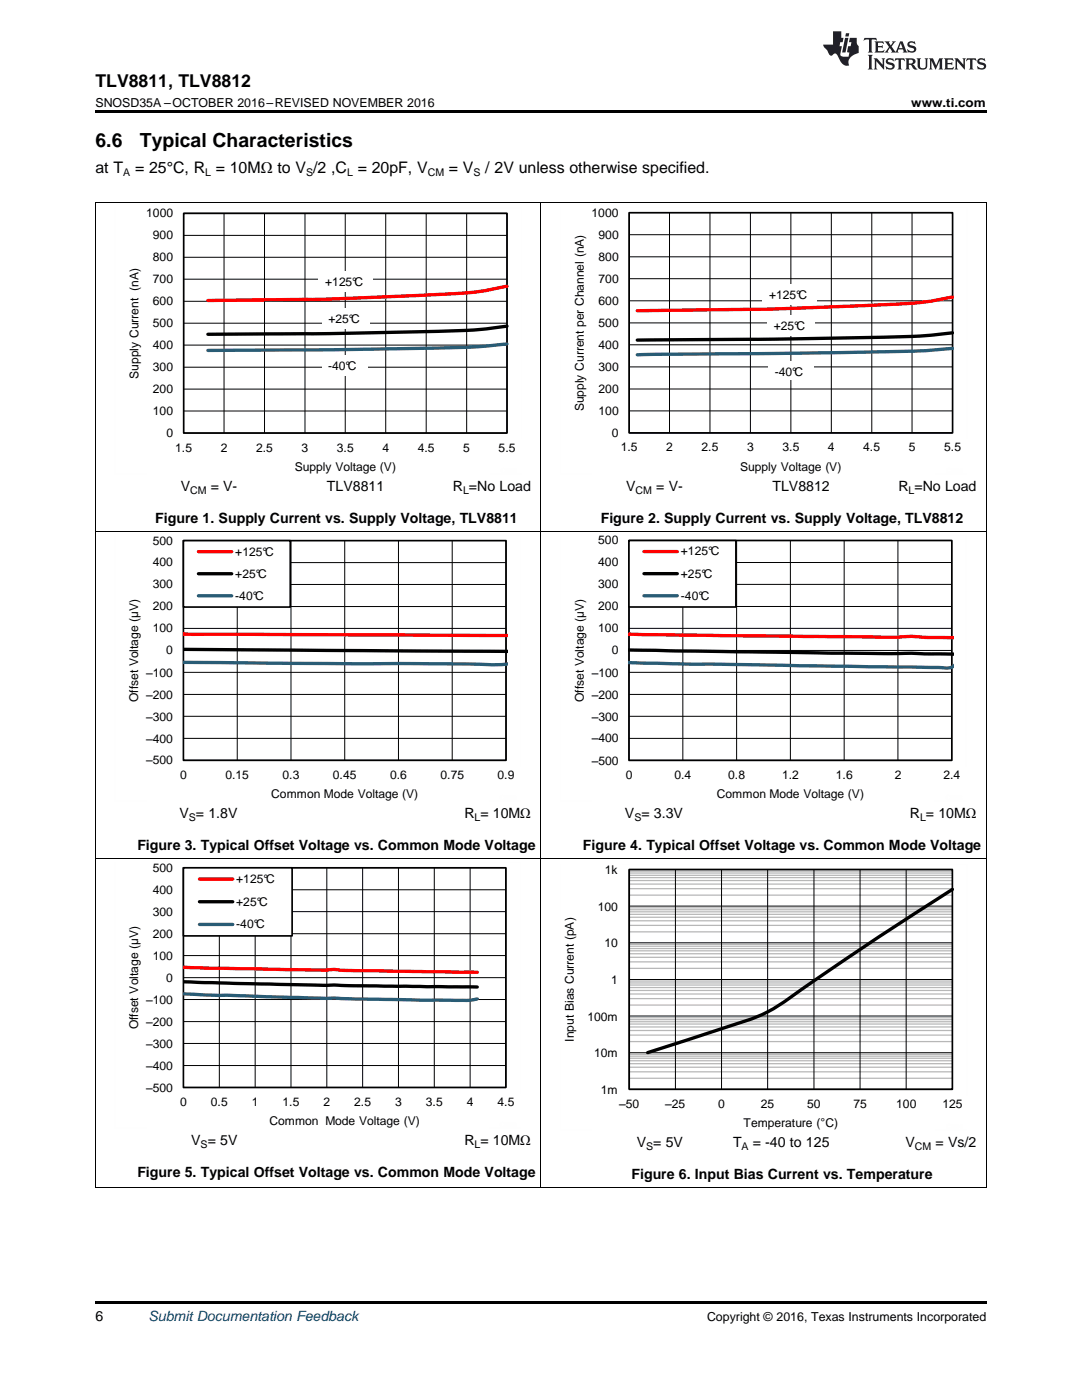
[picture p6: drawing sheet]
<svg xmlns="http://www.w3.org/2000/svg" width="216mm" height="279mm" viewBox="0 0 216 279" stroke-linecap="round" stroke-linejoin="round" font-family="sans-serif">
<path d="M19 259.7h177.8v.5h-177.8z" fill="#000"/>
<g fill="none" stroke="#000" stroke-width=".2">
<path d="M19.1 171.3v65.7M36.6 173.2h64.4v43.8h-64.4zM36.6 177.6h64.4M43.8 173.2v43.8M50.9 173.2v43.8M58.1 173.2v43.8M65.2 173.2v43.8M72.4 173.2v43.8M79.5 173.2v43.8M86.7 173.2v43.8M93.8 173.2v43.8M107.9 171.3v65.7"/>
<path d="M125.5 173.5h64.6v43.9h-64.6zM134.8 173.5v43.9M144 173.5v43.9M153.2 173.5v43.9M162.4 173.5v43.9M171.6 173.5v43.9M180.8 173.5v43.9M196.8 171.3v65.7M36.6 199.5h64.4M36.6 195.1h64.4M36.6 190.7h64.4M36.6 186.3h64.4"/>
<path d="M36.6 181.9h64.4M125.5 195.5h64.6M125.5 188.2h64.6M125.5 180.8h64.6M36.6 212.7h64.4M36.6 208.2h64.4M36.6 203.9h64.4M125.5 210.1h64.6M125.5 202.8h64.6M19 237h177.8"/>
</g>
<g fill="none" stroke="#b7b7b7" stroke-width=".25">
<path d="M125.6 178.6h64.4M125.6 177.4h64.4M125.6 176.4h64.4M125.6 175.7h64.4M125.6 175.1h64.4M125.6 174.7h64.4M125.6 174.2h64.4M125.6 173.9h64.4M125.6 199.3h64.4M125.6 198.4h64.4M125.6 197.7h64.4M125.6 197.1h64.4"/>
<path d="M125.6 196.6h64.4M125.6 196.2h64.4M125.6 195.8h64.4M125.6 193.3h64.4M125.6 192h64.4M125.6 191h64.4M125.6 190.3h64.4M125.6 189.8h64.4M125.6 189.3h64.4M125.6 188.8h64.4M125.6 188.5h64.4M125.6 186h64.4"/>
<path d="M125.6 184.7h64.4M125.6 183.8h64.4M125.6 183.1h64.4M125.6 182.5h64.4M125.6 182h64.4M125.6 181.6h64.4M125.6 181.2h64.4M125.6 215.2h64.4M125.6 213.9h64.4M125.6 213h64.4M125.6 212.3h64.4M125.6 211.7h64.4"/>
<path d="M125.6 211.2h64.4M125.6 210.8h64.4M125.6 210.4h64.4M125.6 207.9h64.4M125.6 206.6h64.4M125.6 205.7h64.4M125.6 205h64.4M125.6 204.4h64.4M125.6 203.9h64.4M125.6 203.5h64.4M125.6 203.1h64.4M125.6 200.6h64.4"/>
</g>
<path d="M36.6 173.2h64.3v43.8h-64.3zM125.6 173.5h64.4v43.9h-64.4z" fill="none" stroke="#000" stroke-width=".33"/>
<path d="M190 177.5l-15.8 10.3-14.6 9.9a35.9 35.9 0 0 1-14.5 7.2l-15.9 5.2" fill="none" stroke="#000" stroke-width=".67"/>
<path d="M111.8 172.5v53M124.2 172.5h68.8M193 172.5v46.1M111.8 225.5h6.3M186.7 225.5h6.3" fill="none" stroke="#fefefe" stroke-width=".2" stroke-dasharray=".4 .1" stroke-linecap="butt"/>
<path d="M36.5 193.1l28.7 .5a7.8 7.8 0 0 1 3.2 .1l26.8 .3" fill="none" stroke="#f00" stroke-width=".66"/>
<path d="M36.5 195.9l28.3 .7 30.4 .4" fill="none" stroke="#000" stroke-width=".66"/>
<path d="M36.5 198.3l28.3 .9h1.8l4.3 .2 18.6 .2a25.8 25.8 0 0 0 5.7-.2" fill="none" stroke="#295c75" stroke-width=".66"/>
<path d="M36.6 173.2h21.7v13.6h-21.7z" fill-rule="evenodd" fill="#fff"/>
<path d="M36.6 107.9h64.4v43.8h-64.4zM36.6 173.2h21.7v13.6h-21.7z" fill="none" stroke="#000" stroke-width=".33"/>
<path d="M36.5 126.5l64.7 .3M39.8 175.4h6.6" fill="none" stroke="#f00" stroke-width=".66"/>
<path d="M36.5 129.6l64.7 .4M39.8 180h6.6" fill="none" stroke="#000" stroke-width=".66"/>
<path d="M36.5 132.2l57.3 .3 4.8 .2 2.6-.2M39.8 184.5h6.6" fill="none" stroke="#295c75" stroke-width=".66"/>
<path d="M22.9 172.1v53.1M35.3 172.1h68.6M103.9 172.1v46.1M22.9 225.1h6.3M97.6 225.1h6.3" fill="none" stroke="#fefefe" stroke-width=".2" stroke-dasharray=".4 .1" stroke-linecap="butt"/>
<g fill="none" stroke="#000" stroke-width=".2">
<path d="M19.1 106.1v65.3M36.6 107.9h64.4v43.8h-64.4zM36.6 116.6h64.4M36.6 112.3h64.4M47.3 107.9v43.8M58.1 107.9v43.8M68.8 107.9v43.8M79.5 107.9v43.8M90.2 107.9v43.8M107.9 106.1v65.3M196.8 106.1v65.3M36.6 138.6h64.4"/>
<path d="M36.6 134.2h64.4M36.6 129.8h64.4M36.6 125.4h64.4M36.6 121h64.4M36.6 147.4h64.4M36.6 143h64.4M19 171.3h177.8"/>
</g>
<path d="M36.6 107.9h21.3v13.3h-21.3z" fill-rule="evenodd" fill="#fff"/>
<path d="M36.6 107.9h21.3v13.3h-21.3zM125.5 107.9h64.4v43.8h-64.4z" fill="none" stroke="#000" stroke-width=".33"/>
<path d="M39.6 110.1h6.6" fill="none" stroke="#f00" stroke-width=".66"/>
<path d="M39.6 114.5h6.6" fill="none" stroke="#000" stroke-width=".66"/>
<path d="M39.6 118.9h6.6" fill="none" stroke="#295c75" stroke-width=".66"/>
<path d="M22.9 106.8v53.1M35.3 106.8h68.6M103.9 106.8v46.1M22.9 159.8h6.3M97.6 159.8h6.3" fill="none" stroke="#fefefe" stroke-width=".2" stroke-dasharray=".4 .1" stroke-linecap="butt"/>
<g fill="none" stroke="#000" stroke-width=".2">
<path d="M125.5 107.9h64.4v43.8h-64.4zM125.5 116.6h64.4M125.5 112.3h64.4M136.3 107.9v43.8M147 107.9v43.8M157.7 107.9v43.8M168.4 107.9v43.8M179.2 107.9v43.8M125.5 138.6h64.4M125.5 134.2h64.4M125.5 129.8h64.4M125.5 125.4h64.4"/>
<path d="M125.5 121h64.4M125.5 147.4h64.4M125.5 143h64.4"/>
</g>
<path d="M125.5 126.6l54.2 .5a27 27 0 0 1 5.9 .1l4.6 .1" fill="none" stroke="#f00" stroke-width=".67"/>
<path d="M125.5 129.7l40.3 .7h16.1l8.3 .1" fill="none" stroke="#000" stroke-width=".67"/>
<path d="M125.5 132.2l63.1 1.1a2.33 2.33 0 0 0 1.6-.3" fill="none" stroke="#295c75" stroke-width=".67"/>
<path d="M125.5 107.9h21.3v13.2h-21.3z" fill-rule="evenodd" fill="#fff"/>
<path d="M36.6 42.6h64.6v43.8h-64.6zM125.5 107.9h21.3v13.2h-21.3z" fill="none" stroke="#000" stroke-width=".33"/>
<path d="M101.2 57.1l-.7 .1a56 56 0 0 1-13.4 1.6l-22.4 .9-23.2 .3M128.5 110.1h6.7" fill="none" stroke="#f00" stroke-width=".67"/>
<path d="M101.2 65.1l-3.7 .5a425.7 425.7 0 0 1-26.1 .9l-29.9 .2M128.5 114.5h6.7" fill="none" stroke="#000" stroke-width=".67"/>
<path d="M101.2 68.6l-2 .3a281.8 281.8 0 0 1-24 .8l-33.7 .2M128.5 118.9h6.7" fill="none" stroke="#295c75" stroke-width=".67"/>
<path d="M22.9 41.5v53.1M35.4 41.5h68.7M104.1 41.5v46.1M22.9 94.5h6.3M97.8 94.5h6.3M111.8 106.8v53.1M124.2 106.8h68.6M192.8 106.8v46.1M111.8 159.8h6.3M186.5 159.8h6.3" fill="none" stroke="#fefefe" stroke-width=".2" stroke-dasharray=".4 .1" stroke-linecap="butt"/>
<g fill="none" stroke="#000" stroke-width=".2">
<path d="M19.1 40.4v65.7M36.6 42.6h64.6v43.8h-64.6zM36.6 55.7h64.6M36.6 51.3h64.6M36.6 47h64.6M44.7 42.6v43.8M52.8 42.6v43.8M60.9 42.6v43.8M68.9 42.6v43.8M77 42.6v43.8M85 42.6v43.8M93.1 42.6v43.8"/>
<path d="M107.9 40.4v65.7M196.8 40.4v65.7M36.6 77.7h64.6M36.6 73.3h64.6M36.6 68.9h64.6M36.6 64.5h64.6M36.6 60.1h64.6M36.6 82h64.6M19 106h177.8"/>
</g>
<g fill="#fff">
<path d="M63.6 54.1h10.8v4.1h-10.8z" fill-rule="evenodd"/>
<path d="M64.3 61.4h9.4v4.1h-9.4z" fill-rule="evenodd"/>
<path d="M64.2 71h9.2v4h-9.2z" fill-rule="evenodd"/>
</g>
<g fill="none" stroke="#000" stroke-width=".2">
<path d="M125.6 42.4h64.5v44h-64.5zM125.6 55.6h64.5M125.6 51.3h64.5M125.6 46.8h64.5M133.6 42.4v44M141.7 42.4v44M149.7 42.4v44M157.8 42.4v44M165.9 42.4v44M174 42.4v44M182 42.4v44M125.6 77.6h64.5"/>
<path d="M125.6 73.2h64.5M125.6 68.8h64.5M125.6 64.4h64.5M125.6 60h64.5M125.6 82h64.5"/>
</g>
<path d="M125.5 42.5h64.6v43.9h-64.6z" fill="none" stroke="#000" stroke-width=".33"/>
<path d="M190.1 69.5a179.6 179.6 0 0 1-20 .8l-42.9 .5" fill="none" stroke="#295c75" stroke-width=".67"/>
<path d="M190.1 66.4l-2 .3a266.4 266.4 0 0 1-24 .8l-36.9 .4" fill="none" stroke="#000" stroke-width=".67"/>
<path d="M190.1 59.3l-1.3 .2a58.5 58.5 0 0 1-12.8 1.3l-22.4 .9-26.4 .3" fill="none" stroke="#f00" stroke-width=".67"/>
<path d="M111.8 41.4v53.2M124.3 41.4h68.7M193 41.4v46.2M111.8 94.5h6.3M186.7 94.5h6.3" fill="none" stroke="#fefefe" stroke-width=".2" stroke-dasharray=".4 .1" stroke-linecap="butt"/>
<g fill="#fff">
<path d="M152.2 56.8h10.8v4.1h-10.8z" fill-rule="evenodd"/>
<path d="M153.2 63h9.4v4h-9.4z" fill-rule="evenodd"/>
<path d="M153.3 72.1h9.2v3.6h-9.2z" fill-rule="evenodd"/>
</g>
<path d="M19 40.4h177.8" fill="none" stroke="#000" stroke-width=".2"/>
<path d="M19 22h177.8v.5h-177.8z" fill="#000"/>
<g fill="#231f20">
<path d="M172.5 7.6l-.1 .5 .4-.2h.6v.1v2.1l-.2 .4h.9l-.2-.4v-2.1l.1-.1h.5l.5 .2-.2-.5zM174.5 8.3l.2 .3v1.5l-.2 .4h1.8l.2-.6a1.04 1.04 0 0 1-1.3 .2v-.7h.6l.3 .2v-.6l-.3 .2h-.6v-.6l.8-.1 .4 .3-.2-.5zM176.5 8.3l.9 1.1-.9 1.1h.8l-.2-.2 .4-.7 .5 .7-.2 .2h1.5l-.2-.2 .2-.4h.9l.1 .4-.2 .2h1l-.3-.3-.7-1.9h-.5l-.9 2-.8-1 .9-1h-.8l.1 .3-.4 .5-.3-.6 .1-.2zM179.7 8.6l.4 1h-.7zM181.3 8.4a.63 .63 0 0 0-.2 .7 .63 .63 0 0 0 .6 .4l.6 .2 .1 .2a.75 .75 0 0 1-.7 .4 .75 .75 0 0 1-.6-.5l.1 .7 .1-.1a1.11 1.11 0 0 0 1.5-.6 1.13 1.13 0 0 0-1.2-.8l-.1-.4a1.04 1.04 0 0 1 1.2 .2l-.2-.5-.2 .1-.4-.2zM173.2 10.9l.2 .4v2.2l-.2 .4h1l-.3-.4v-2.2l.3-.4zM174.3 11.6l.3 .4v1.5l-.3 .4h.8l-.2-.4v-1.3l1.5 1.7v-1.9l.2-.4h-.7l.2 .4v.9l-1.1-1.3zM177 11.8a.62 .62 0 0 0-.2 .7 .62 .62 0 0 0 .6 .4l.6 .1 .1 .3a.76 .76 0 0 1-.7 .3 .76 .76 0 0 1-.7-.4l.2 .7 .1-.1a1.11 1.11 0 0 0 1.5-.6 1.13 1.13 0 0 0-1.2-.8l-.1-.4a1.04 1.04 0 0 1 1.2 .2l-.2-.6-.2 .1-.5-.1zM178.7 11.6l-.2 .6a.61 .61 0 0 1 .8-.3v1.6l-.2 .4h.9l-.2-.4v-1.6a.63 .63 0 0 1 .7 .3l-.1-.6zM180.6 11.6l.3 .4v1.5l-.3 .4h1l-.2-.2-.1-.8 .6 .2a.76 .76 0 0 0 1.2 .7l-1-1a.58 .58 0 0 0 .6-.5 .58 .58 0 0 0-.5-.6zM181.4 11.9h.1a.45 .45 0 0 1 .5 .1 .45 .45 0 0 1 .1 .5l-.8 .2zM182.9 11.6l.2 .2a2.17 2.17 0 0 0 .3 1.9 .99 .99 0 0 0 1.6-.6v-1.1l.2-.4h-.7l.2 .2a1.92 1.92 0 0 1-.2 1.8 .6 .6 0 0 1-.9-.5v-1.1l.2-.4zM185.4 11.6l.2 .4v1.5l-.2 .4h.7l-.2-.4v-1.4l.8 1.8 .8-1.8v1.4l-.2 .4h.9l-.2-.4v-1.5l.2-.4h-.8l-.6 1.5-.6-1.5zM188.4 11.6l.2 .4v1.5l-.2 .4h1.8l.1-.6a1.04 1.04 0 0 1-1.2 .1v-.6h.5l.4 .2v-.6l-.4 .2h-.5v-.7h.8l.3 .3-.1-.6zM190.5 11.6l.2 .4v1.5l-.2 .4h.7l-.2-.4v-1.3l1.5 1.7v-1.9l.2-.4h-.7l.2 .4v.9l-1.1-1.3zM192.9 11.6l-.1 .6a.61 .61 0 0 1 .7-.3l.1 1.6-.3 .4h1l-.3-.4 .1-1.6a.63 .63 0 0 1 .7 .3l-.1-.6zM195.2 11.8a.62 .62 0 0 0-.2 .7 .62 .62 0 0 0 .6 .4l.6 .1 .1 .3a.76 .76 0 0 1-.7 .3 .76 .76 0 0 1-.6-.4l.1 .7 .1-.1a1.11 1.11 0 0 0 1.6-.6 1.13 1.13 0 0 0-1.3-.8l-.1-.4a1.04 1.04 0 0 1 1.2 .2l-.1-.6-.2 .1-.5-.1z"/>
<path d="M166.2 6.3v2.6h-1.9v.4l.8 .9a.91 .91 0 0 0 1 .8 .56 .56 0 0 1 .5-.3 .56 .56 0 0 1 .5 .3l.4 .8a1.53 1.53 0 0 0 1.9 1.2 1.54 1.54 0 0 1 1-2.1l.9-.3v-1.4a1.52 1.52 0 0 1-.4-1.6h-1.3l-.2 .8h.5l-.2 .8h-.5l-.1 1v.2l.4 .1-.2 .8a1.93 1.93 0 0 1-1.6-.3l.3-1.8h-.5l.2-.8h.4l.2-.8h-.4v-1.3zM168.6 7.6l-.6 2.9h.7l.6-2.9zM168.8 6.6l-.1 .7h.6l.2-.7z"/>
</g>
<g font-size="3.9">
<text x="19" y="29.3">6.6</text>
<text x="27.9" y="29.3">Typical Characteristics</text>
</g>
<text font-size="3.5" x="19" y="17.3">TLV8811, TLV8812</text>
<g font-size="3.2">
<text x="19" y="34.4">at T</text>
<text x="27" y="34.4">= 25°C, R = 10MΩ to V /2 ,C = 20pF, V</text>
<text x="89.6" y="34.4">= V</text>
<text x="96.8" y="34.4">/ 2V unless otherwise specified.</text>
</g>
<g font-size="2.8">
<text x="36.1" y="98">V</text>
<text x="42.1" y="98">= V-</text>
<text x="65.2" y="98">TLV8811</text>
<text x="90.4" y="98">R =No Load</text>
<text x="125" y="98">V</text>
<text x="131" y="98">= V-</text>
<text x="154.1" y="98">TLV8812</text>
<text x="179.3" y="98">R =No Load</text>
<text x="31" y="104.3">Figure 1. Supply Current vs. Supply Voltage, TLV8811</text>
<text x="119.9" y="104.3">Figure 2. Supply Current vs. Supply Voltage, TLV8812</text>
<text x="35.8" y="163.3">V = 1.8V</text>
<text x="92.7" y="163.3">R = 10MΩ</text>
<text x="124.7" y="163.3">V = 3.3V</text>
<text x="181.6" y="163.3">R = 10MΩ</text>
<text x="27.4" y="169.6">Figure 3. Typical Offset Voltage vs. Common Mode Voltage</text>
<text x="116.3" y="169.6">Figure 4. Typical Offset Voltage vs. Common Mode Voltage</text>
<text x="38.2" y="228.6">V = 5V</text>
<text x="92.7" y="228.6">R = 10MΩ</text>
<text x="127.1" y="228.9">V = 5V</text>
<text x="146.3" y="228.9">T</text>
<text x="150.2" y="228.9">= -40 to 125</text>
<text x="180.7" y="228.9">V</text>
<text x="186.7" y="228.9">= Vs/2</text>
<text x="27.4" y="234.9">Figure 5. Typical Offset Voltage vs. Common Mode Voltage</text>
<text x="126" y="235.3">Figure 6. Input Bias Current vs. Temperature</text>
<text x="19" y="263.6">6</text>
</g>
<text font-size="2.8" fill="#0000c8" x="29.6" y="263.6">Submit Documentation Feedback</text>
<g font-size="2.5">
<text x="19" y="21.4">SNOSD35A –OCTOBER 2016–REVISED NOVEMBER 2016</text>
<text x="181.8" y="21.4">www.ti.com</text>
<text x="141.1" y="263.6">Copyright © 2016, Texas Instruments Incorporated</text>
</g>
<g font-size="2.4">
<text x="29.2" y="43.4">1000</text>
<text x="30.5" y="47.7">900</text>
<text x="118.1" y="43.2">1000</text>
<text x="119.4" y="47.6">900</text>
<text x="30.5" y="52.1">800</text>
<text x="119.4" y="52">800</text>
<text x="30.5" y="56.5">700</text>
<text x="64.9" y="57">+125°C</text>
<text x="119.4" y="56.4">700</text>
<text x="153.5" y="59.7">+125°C</text>
<text x="30.5" y="65.3">500</text>
<text x="30.5" y="60.9">600</text>
<text x="65.5" y="64.4">+25°C</text>
<text x="119.4" y="65.2">500</text>
<text x="119.4" y="60.8">600</text>
<text x="154.4" y="65.9">+25°C</text>
<text x="30.5" y="69.7">400</text>
<text x="119.4" y="69.6">400</text>
<text x="27.6" y="75.6" transform="rotate(-90 27.6 75.6)">Supply Current (nA)</text>
<text x="30.5" y="74.1">300</text>
<text x="65.5" y="73.9">-40°C</text>
<text x="119.4" y="74">300</text>
<text x="154.6" y="75.1">-40°C</text>
<text x="30.5" y="82.8">100</text>
<text x="30.5" y="78.4">200</text>
<text x="116.5" y="82.1" transform="rotate(-90 116.5 82.1)">Supply Current per Channel (nA)</text>
<text x="119.4" y="82.8">100</text>
<text x="119.4" y="78.4">200</text>
<text x="33.2" y="87.2">0</text>
<text x="122.1" y="87.2">0</text>
<text x="35" y="90.1">1.5</text>
<text x="44" y="90.1">2</text>
<text x="51.1" y="90.1">2.5</text>
<text x="58.8" y="94">Supply Voltage (V)</text>
<text x="60.2" y="90.1">3</text>
<text x="67.2" y="90.1">3.5</text>
<text x="76.3" y="90.1">4</text>
<text x="83.4" y="90.1">4.5</text>
<text x="92.4" y="90.1">5</text>
<text x="99.5" y="90.1">5.5</text>
<text x="123.9" y="90.1">1.5</text>
<text x="132.9" y="90.1">2</text>
<text x="140" y="90.1">2.5</text>
<text x="147.7" y="93.9">Supply Voltage (V)</text>
<text x="149.1" y="90.1">3</text>
<text x="156.1" y="90.1">3.5</text>
<text x="165.2" y="90.1">4</text>
<text x="172.3" y="90.1">4.5</text>
<text x="181.3" y="90.1">5</text>
<text x="188.4" y="90.1">5.5</text>
<text x="30.5" y="113.1">400</text>
<text x="30.5" y="108.7">500</text>
<text x="47" y="110.9">+125°C</text>
<text x="119.4" y="113">400</text>
<text x="119.4" y="108.6">500</text>
<text x="135.9" y="110.9">+125°C</text>
<text x="30.5" y="117.4">300</text>
<text x="47" y="115.3">+25°C</text>
<text x="47" y="119.7">-40°C</text>
<text x="119.4" y="117.4">300</text>
<text x="135.9" y="115.3">+25°C</text>
<text x="135.9" y="119.7">-40°C</text>
<text x="30.5" y="121.8">200</text>
<text x="119.4" y="121.8">200</text>
<text x="30.5" y="126.2">100</text>
<text x="33.2" y="130.6">0</text>
<text x="119.4" y="126.2">100</text>
<text x="122.1" y="130.6">0</text>
<text x="29.2" y="135">±100</text>
<text x="118.1" y="135">±100</text>
<text x="27.6" y="140.1" transform="rotate(-90 27.6 140.1)">Offset Voltage (µV)</text>
<text x="29.2" y="143.8">±300</text>
<text x="29.2" y="139.4">±200</text>
<text x="116.5" y="140.1" transform="rotate(-90 116.5 140.1)">Offset Voltage (µV)</text>
<text x="118.1" y="143.8">±300</text>
<text x="118.1" y="139.4">±200</text>
<text x="29.2" y="148.2">±400</text>
<text x="118.1" y="148.2">±400</text>
<text x="29.2" y="152.6">±500</text>
<text x="35.9" y="155.4">0</text>
<text x="45" y="155.4">0.15</text>
<text x="56.4" y="155.4">0.3</text>
<text x="66.4" y="155.4">0.45</text>
<text x="77.8" y="155.4">0.6</text>
<text x="87.9" y="155.4">0.75</text>
<text x="99.3" y="155.4">0.9</text>
<text x="118.1" y="152.6">±500</text>
<text x="124.9" y="155.4">0</text>
<text x="134.6" y="155.4">0.4</text>
<text x="145.3" y="155.4">0.8</text>
<text x="156" y="155.4">1.2</text>
<text x="166.8" y="155.4">1.6</text>
<text x="178.5" y="155.4">2</text>
<text x="188.2" y="155.4">2.4</text>
<text x="54.1" y="159.2">Common Mode Voltage (V)</text>
<text x="143" y="159.3">Common Mode Voltage (V)</text>
<text x="30.5" y="174">500</text>
<text x="30.5" y="178.3">400</text>
<text x="47.1" y="176.2">+125°C</text>
<text x="120.7" y="174.4">1k</text>
<text x="30.5" y="182.7">300</text>
<text x="47.1" y="180.8">+25°C</text>
<text x="47.1" y="185.3">-40°C</text>
<text x="119.3" y="181.7">100</text>
<text x="30.5" y="191.5">100</text>
<text x="30.5" y="187.1">200</text>
<text x="120.6" y="189.1">10</text>
<text x="33.2" y="195.9">0</text>
<text x="121.9" y="196.4">1</text>
<text x="29.1" y="200.3">±100</text>
<text x="117.2" y="203.7">100m</text>
<text x="27.6" y="205.4" transform="rotate(-90 27.6 205.4)">Offset Voltage (µV)</text>
<text x="29.1" y="209.1">±300</text>
<text x="29.1" y="204.7">±200</text>
<text x="114.5" y="207.9" transform="rotate(-90 114.5 207.9)">Input Bias Current (pA)</text>
<text x="29.1" y="213.5">±400</text>
<text x="118.6" y="211">10m</text>
<text x="29.1" y="217.9">±500</text>
<text x="35.9" y="220.7">0</text>
<text x="42.1" y="220.7">0.5</text>
<text x="50.2" y="220.7">1</text>
<text x="56.4" y="220.7">1.5</text>
<text x="64.5" y="220.7">2</text>
<text x="70.7" y="220.7">2.5</text>
<text x="78.8" y="220.7">3</text>
<text x="85" y="220.7">3.5</text>
<text x="93.1" y="220.7">4</text>
<text x="99.3" y="220.7">4.5</text>
<text x="119.9" y="218.3">1m</text>
<text x="123.5" y="221.2">±50</text>
<text x="132.7" y="221.2">±25</text>
<text x="143.3" y="221.1">0</text>
<text x="151.8" y="221.1">25</text>
<text x="161.1" y="221.1">50</text>
<text x="170.3" y="221.1">75</text>
<text x="178.8" y="221.1">100</text>
<text x="188" y="221.1">125</text>
<text x="53.8" y="224.5">Common Mode Voltage (V)</text>
<text x="148.4" y="224.9">Temperature (ÉC)</text>
</g>
<g font-size="2.1">
<text x="24.6" y="35.1">A</text>
<text x="40.9" y="35.1">L</text>
<text x="61.1" y="35.1">S</text>
<text x="69.3" y="35.1">L</text>
<text x="85.3" y="35.1">CM</text>
<text x="94.5" y="35.1">S</text>
<text x="37.9" y="98.5">CM</text>
<text x="92.4" y="98.5">L</text>
<text x="126.8" y="98.5">CM</text>
<text x="181.3" y="98.5">L</text>
<text x="37.7" y="163.8">S</text>
<text x="94.7" y="163.8">L</text>
<text x="126.6" y="163.8">S</text>
<text x="183.6" y="163.8">L</text>
<text x="40" y="229.1">S</text>
<text x="94.7" y="229.1">L</text>
<text x="128.9" y="229.5">S</text>
<text x="148" y="229.5">A</text>
<text x="182.6" y="229.5">CM</text>
</g>
</svg>
